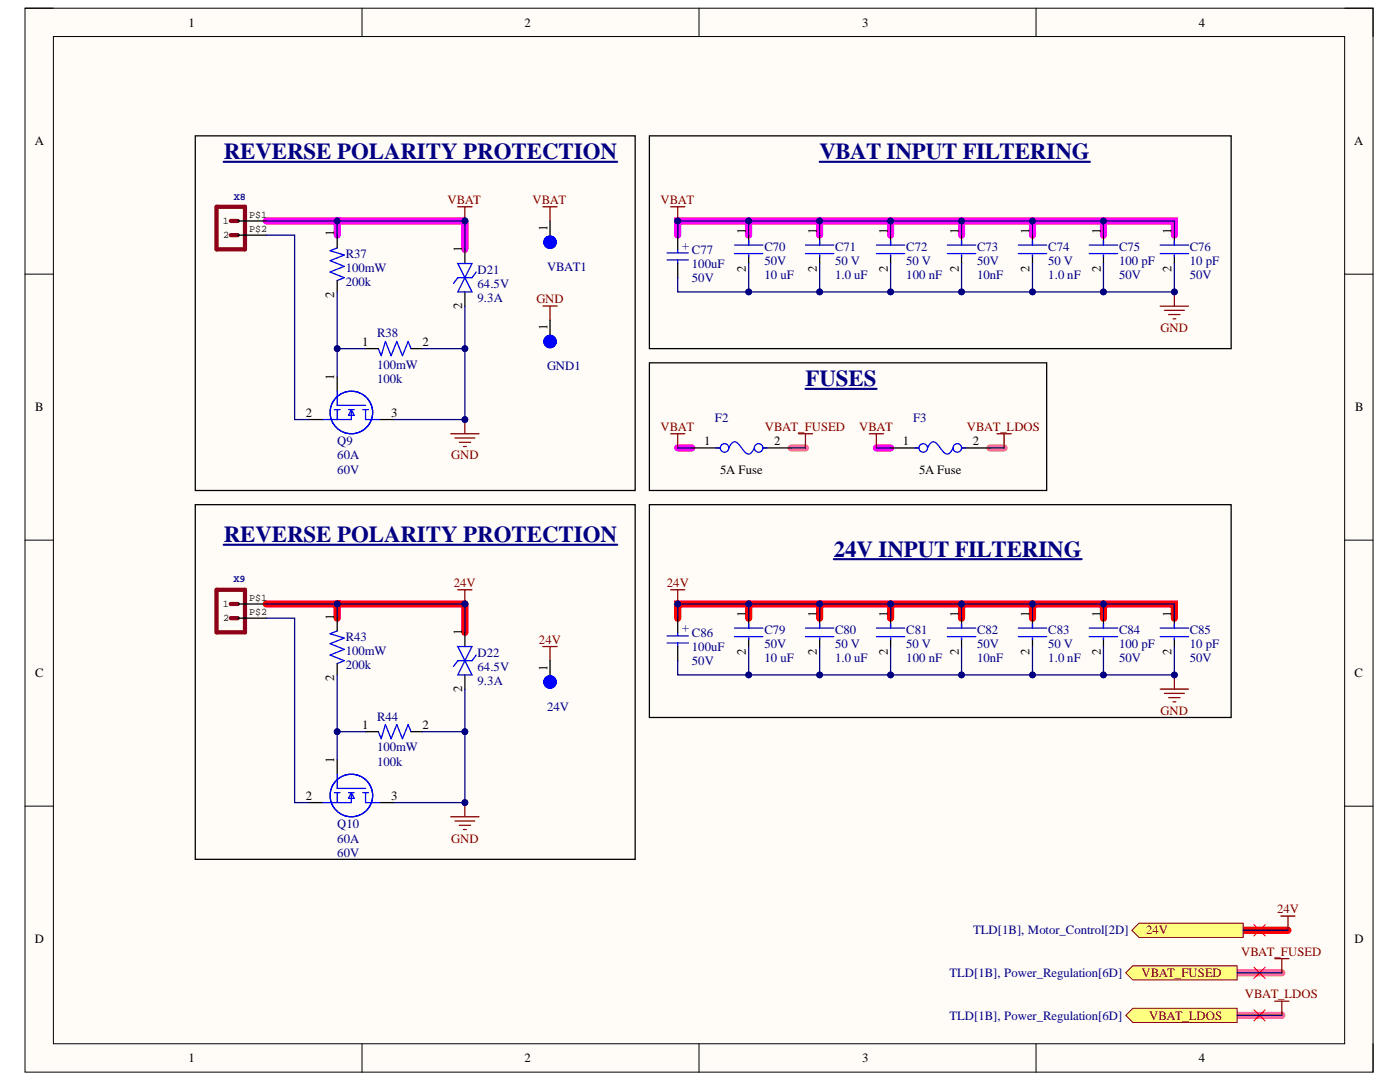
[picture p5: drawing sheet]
<svg xmlns="http://www.w3.org/2000/svg" width="279mm" height="216mm" viewBox="0 0 279 216" stroke-linecap="round" stroke-linejoin="round" font-family="sans-serif">
<path d="M5 1.6h269v212.3h-269z" fill-rule="evenodd" fill="#fffcf8"/>
<path d="M5 1.6h269v212.3h-269z" fill="none" stroke="#000" stroke-width=".2"/>
<path d="M10.7 7.3h257.7v201h-257.7z" fill-rule="evenodd" fill="#fffcf8"/>
<g fill="none" stroke="#000" stroke-width=".2">
<path d="M5 1.6h5.7M10.7 7.3h257.7v201h-257.7zM72.2 1.6v5.7M139.5 1.6v5.7M206.8 1.6v5.7M268.4 1.6h5.6v5.7M5 54.7h5.7M268.4 54.7h5.6M5 107.8h5.7M268.4 107.8h5.6M5 160.9h5.7M268.4 160.9h5.6"/>
<path d="M72.2 208.3v5.6M139.5 208.3v5.6M206.8 208.3v5.6M274 208.3v5.6"/>
</g>
<path d="M53.1 44.1h14.2v2.8M67.3 44.1h25.5v5.7M135.3 46.9v-2.8h99.1v2.8M149.4 44.1v2.8M163.6 44.1v2.8M177.7 44.1v2.8M191.9 44.1v2.8M206.1 44.1v2.8M220.2 44.1v2.8M135.3 89.4h2.8M174.9 89.4h2.8" fill="none" stroke="#f0f" stroke-width="1.4"/>
<path d="M157.9 89.4h2.8M197.6 89.4h2.8M246.9 194.1h8.9M246.9 202.6h8.9" fill="none" stroke="#ff6e6e" stroke-width="1.4"/>
<path d="M53.1 120.5h14.2v2.8M67.3 120.5h25.5v5.7M135.3 123.4v-2.9h99.1v2.9M149.4 120.5v2.8M163.6 120.5v2.8M177.7 120.5v2.9M191.9 120.5v2.9M206.1 120.5v2.9M220.2 120.5v2.9M248.1 185.6h8.9" fill="none" stroke="#f00" stroke-width="1.4"/>
<path d="M89.9 86.5h5.7M90.8 87.4h4M91.6 88.2h2.3M92.5 89.1h.6M92.8 83.7v2.8" fill="none" stroke="#800000" stroke-width=".25"/>
<circle cx="92.8" cy="83.7" r=".57" fill="#000080"/>
<circle cx="92.8" cy="83.7" r=".57" fill="none" stroke="#000080" stroke-width=".2"/>
<path d="M44.6 32.3h78.6" fill="none" stroke="#000080" stroke-width=".42"/>
<path d="M91.4 41.3h2.8M92.8 41.3v2.8" fill="none" stroke="#800000" stroke-width=".25"/>
<circle cx="92.8" cy="44.1" r=".57" fill="#000080"/>
<circle cx="92.8" cy="44.1" r=".57" fill="none" stroke="#000080" stroke-width=".2"/>
<path d="M108.4 41.3h2.8M109.8 41.3v2.8M234.4 58.2v2.9M108.4 61.1h2.8M109.8 61.1v2.8M231.5 61.1h5.7M232.4 61.9h4M233.2 62.8h2.3M234.1 63.6h.6" fill="none" stroke="#800000" stroke-width=".25"/>
<g fill="none" stroke="#000" stroke-width=".25">
<path d="M39 27.1h87.8v70.8h-87.8zM67.3 46.9v2.6M67.3 56v2.2M92.8 49.8v2.8M92.8 58.2v2.9M109.8 44.1v4.2M135.3 46.9v2.9M135.3 52.6v2.8M149.4 46.9v2M149.4 50.9v1.7M163.6 46.9v2M163.6 50.9v1.7"/>
<path d="M177.7 46.9v2M177.7 50.9v1.7M191.9 46.9v2M191.9 50.9v1.7M206.1 46.9v2M206.1 50.9v1.7M220.2 46.9v2M220.2 50.9v1.7M234.4 46.9v2M234.4 50.9v1.7M67.3 75.2v2.9M73 69.6h2.5"/>
<path d="M82 69.6h2.3M109.8 63.9v4.2M61.6 83.7h2.9M75.8 83.7h2.8"/>
</g>
<g fill="none" stroke="#00f" stroke-width="1.4">
<circle cx="109.8" cy="48.3" r=".63"/>
<circle cx="109.8" cy="68.2" r=".63"/>
</g>
<g fill="none" stroke="#00f" stroke-width=".25">
<path d="M67.3 49.5l-1.4 .5 2.8 .9-2.8 1.1 2.8 1.2-2.8 1.1 2.8 1.1-1.4 .6M91.4 52.6h2.8l-1.4 2.8zM92.8 55.4l1.4 2.8h-2.8zM95 54.3l-.8 1.1h-2.8l-.9 1.1M133.1 50.5h4.3M133.1 51.9h4.3M135.3 49.7v.7M135.3 51.9v.7M146.6 48.9h5.6M146.6 50.6h5.6M149.4 48.1v.8M149.4 50.9v.3"/>
<path d="M160.7 48.9h5.7M160.7 50.6h5.7M163.6 48.1v.8M163.6 50.9v.3M174.9 48.9h5.7M174.9 50.6h5.7M177.7 48.1v.8M177.7 50.9v.3M189.1 48.9h5.6M189.1 50.6h5.6M191.9 48.1v.8M191.9 50.9v.3"/>
<path d="M203.2 48.9h5.7M203.2 50.6h5.7M206.1 48.1v.8M206.1 50.9v.3M217.4 48.9h5.7M217.4 50.6h5.7M220.2 48.1v.8M220.2 50.9v.3M231.5 48.9h5.7M231.5 50.6h5.7M234.4 48.1v.8M234.4 50.9v.3"/>
<path d="M67.3 78.1v2.8h5.7M75.5 69.6l.6 1.4 .8-2.9 1.2 2.9 1.1-2.9 1.1 2.9 1.2-2.9 .5 1.5M66.7 81.7h1.2M67.3 81.7v2M69.6 81.7h1.1M70.1 81.7v2h-5.6M70.1 81.7l.6 1.2h-1.1zM72.4 81.7h1.1M73 81.7v2h2.8"/>
<circle cx="70.1" cy="82.3" r="4.2"/>
</g>
<circle cx="234.4" cy="58.2" r=".56" fill="#000080"/>
<circle cx="234.4" cy="58.2" r=".56" fill="none" stroke="#000080" stroke-width=".2"/>
<path d="M133.8 41.3h2.9M135.3 41.3v2.8" fill="none" stroke="#800000" stroke-width=".25"/>
<circle cx="135.3" cy="44.1" r=".57" fill="#000080"/>
<circle cx="135.3" cy="44.1" r=".57" fill="none" stroke="#000080" stroke-width=".2"/>
<path d="M163.6 32.3h53.9M160.8 77.6h14.2" fill="none" stroke="#000080" stroke-width=".42"/>
<path d="M129.6 27.1h116.1v42.5h-116.1zM129.6 72.4h79.3v25.5h-79.3zM138.1 89.4h5.7M152.2 89.4h5.7M177.7 89.4h5.7M191.9 89.4h5.7" fill="none" stroke="#000" stroke-width=".25"/>
<g fill="none" stroke="#00f" stroke-width=".25">
<path d="M142.9 89.4h.9M145.4 89.4a1.32 1.32 0 0 1 1.4-1.2l.6 .4 .7 1a1.3 1.3 0 0 0 1.7 .8l.7-1M152.2 89.4h.9M182.6 89.4h.8M185.1 89.4a1.23 1.23 0 0 1 1.5-1.1l1.2 1.3a1.43 1.43 0 0 0 1.5 .9l.5-.5 .4-.6M191.9 89.4h.8"/>
<circle cx="144.6" cy="89.4" r=".85"/>
<circle cx="151.4" cy="89.4" r=".85"/>
<circle cx="184.3" cy="89.4" r=".85"/>
<circle cx="191" cy="89.4" r=".85"/>
</g>
<path d="M133.8 86.5h2.9M135.3 86.5v2.9M159.3 86.5h2.9M160.7 86.5v2.9M173.5 86.6h2.8M174.9 86.6v2.8M199 86.6h2.8M200.4 86.6v2.8" fill="none" stroke="#800000" stroke-width=".25"/>
<path d="M224.7 194.1l1.4-1.4h20.8v2.8h-20.8z" fill-rule="evenodd" fill="#ffff80"/>
<path d="M224.7 194.1l1.4-1.4h20.8v2.8h-20.8z" fill="none" stroke="#800000" stroke-width=".2"/>
<path d="M254.4 191.3h2.8M255.8 191.3v2.8" fill="none" stroke="#800000" stroke-width=".25"/>
<path d="M250.2 193l2.3 2.3M252.5 193l-2.3 2.3" fill="none" stroke="#f00" stroke-width=".2"/>
<path d="M224.7 202.6l1.4-1.4h20.8v2.8h-20.8z" fill-rule="evenodd" fill="#ffff80"/>
<path d="M224.7 202.6l1.4-1.4h20.8v2.8h-20.8z" fill="none" stroke="#800000" stroke-width=".2"/>
<path d="M89.9 163h5.7M90.8 163.8h4M91.6 164.7h2.3M92.5 165.5h.6M92.8 160.1v2.9M254.4 199.8h2.8M255.8 199.8v2.8" fill="none" stroke="#800000" stroke-width=".25"/>
<path d="M250.2 201.5l2.3 2.2M252.5 201.5l-2.3 2.2" fill="none" stroke="#f00" stroke-width=".2"/>
<path d="M43.2 41.3h5.7v8.5h-5.7zM46.1 46.9h1.4M46.1 44.1h1.4M43.2 117.7h5.7v8.5h-5.7zM46.1 123.3h1.4M46.1 120.5h1.4" fill="none" stroke="#800000" stroke-width=".85"/>
<path d="M47.5 44.1h5.6M47.5 46.9h5.6M47.5 120.5h5.6M47.5 123.3h5.6" fill="none" stroke="#000" stroke-width=".25"/>
<circle cx="92.8" cy="160.1" r=".57" fill="#000080"/>
<circle cx="92.8" cy="160.1" r=".57" fill="none" stroke="#000080" stroke-width=".2"/>
<path d="M91.4 117.7h2.8M92.8 117.7v2.8" fill="none" stroke="#800000" stroke-width=".25"/>
<circle cx="92.8" cy="120.5" r=".57" fill="#000080"/>
<circle cx="92.8" cy="120.5" r=".57" fill="none" stroke="#000080" stroke-width=".2"/>
<g fill="none" stroke="#00f" stroke-width=".25">
<path d="M67.3 125.9l-1.4 .6 2.8 .8-2.8 1.1 2.8 1.2-2.8 1.1 2.8 1.1-1.4 .6M91.4 129h2.8l-1.4 2.8zM92.8 131.8l1.4 2.9h-2.8zM95 130.7l-.8 1.1h-2.8l-.9 1.2M133.1 126.9h4.3M133.1 128.3h4.3M135.3 126.1v.8M135.3 128.3v.7M146.6 125.3h5.6M146.6 127h5.6M149.4 124.5v.8M149.4 127.3v.3"/>
<path d="M160.7 125.3h5.7M160.7 127h5.7M163.6 124.5v.8M163.6 127.3v.3M174.9 125.3h5.7M174.9 127h5.7M177.7 124.5v.8M177.7 127.3v.3M189.1 125.3h5.6M189.1 127h5.6M191.9 124.5v.8M191.9 127.3v.3"/>
<path d="M203.2 125.3h5.7M203.2 127h5.7M206.1 124.5v.8M206.1 127.3v.3M217.4 125.3h5.7M217.4 127h5.7M220.2 124.5v.8M220.2 127.3v.3M231.5 125.3h5.7M231.5 127h5.7M234.4 124.5v.8M234.4 127.3v.3"/>
<path d="M66.7 158.2h1.2M67.3 154.5v2.8h5.7M67.3 158.2v1.9M69.6 158.2h1.1M70.1 158.2v1.9h-5.6M70.1 158.2l.6 1.1h-1.1zM72.4 158.2h1.1M73 158.2v1.9h2.8M75.5 146l.6 1.4 .8-2.8 1.2 2.8 1.1-2.8 1.1 2.8 1.2-2.8 .5 1.4"/>
<circle cx="70.1" cy="158.7" r="4.2"/>
</g>
<g fill="none" stroke="#000" stroke-width=".25">
<path d="M67.3 123.3v2.6M67.3 132.4v2.3M92.8 126.2v2.8M92.8 134.7v2.8M109.8 131.8v4.3M135.3 123.3v2.9M135.3 129v2.8M149.4 123.3v2M149.4 127.3v1.7M163.6 123.3v2M163.6 127.3v1.7M177.7 123.4v1.9"/>
<path d="M177.7 127.3v1.7M191.9 123.4v1.9M191.9 127.3v1.7M206.1 123.4v1.9M206.1 127.3v1.7M220.2 123.4v1.9M220.2 127.3v1.7M234.4 123.4v1.9M234.4 127.3v1.7M67.3 151.7v2.8M73 146h2.5M82 146h2.3"/>
<path d="M61.6 160.1h2.9M75.8 160.1h2.8"/>
</g>
<path d="M108.4 129h2.8M109.8 129v2.8M231.5 137.5h5.7M232.4 138.4h4M233.2 139.2h2.3M234.4 134.7v2.8M234.1 140h.6" fill="none" stroke="#800000" stroke-width=".25"/>
<circle cx="109.8" cy="136.1" r=".63" fill="none" stroke="#00f" stroke-width="1.4"/>
<circle cx="234.4" cy="134.7" r=".56" fill="#000080"/>
<circle cx="234.4" cy="134.7" r=".56" fill="none" stroke="#000080" stroke-width=".2"/>
<path d="M133.8 117.7h2.9M135.3 117.7v2.8" fill="none" stroke="#800000" stroke-width=".25"/>
<circle cx="135.3" cy="120.5" r=".57" fill="#000080"/>
<circle cx="135.3" cy="120.5" r=".57" fill="none" stroke="#000080" stroke-width=".2"/>
<path d="M44.6 108.7h78.6M166.4 111.6h49.5" fill="none" stroke="#000080" stroke-width=".42"/>
<path d="M225.9 185.6l1.4-1.4h20.8v2.8h-20.8z" fill-rule="evenodd" fill="#ffff80"/>
<path d="M225.9 185.6l1.4-1.4h20.8v2.8h-20.8z" fill="none" stroke="#800000" stroke-width=".2"/>
<path d="M250.2 184.5l2.3 2.3M252.5 184.5l-2.3 2.3" fill="none" stroke="#f00" stroke-width=".2"/>
<path d="M255.6 182.8h2.8M257 182.8v2.8" fill="none" stroke="#800000" stroke-width=".25"/>
<path d="M67.3 58.2v17" fill="none" stroke="#000080" stroke-width=".25"/>
<circle cx="67.3" cy="69.6" r=".57" fill="#000080"/>
<circle cx="67.3" cy="69.6" r=".57" fill="none" stroke="#000080" stroke-width=".2"/>
<path d="M92.8 44.1v5.7" fill="none" stroke="#000080" stroke-width=".25"/>
<circle cx="92.8" cy="44.1" r=".57" fill="#000080"/>
<circle cx="92.8" cy="44.1" r=".57" fill="none" stroke="#000080" stroke-width=".2"/>
<path d="M67.3 44.1h25.5" fill="none" stroke="#000080" stroke-width=".25"/>
<circle cx="67.3" cy="44.1" r=".57" fill="#000080"/>
<circle cx="67.3" cy="44.1" r=".57" fill="none" stroke="#000080" stroke-width=".2"/>
<circle cx="92.8" cy="44.1" r=".57" fill="#000080"/>
<circle cx="92.8" cy="44.1" r=".57" fill="none" stroke="#000080" stroke-width=".2"/>
<path d="M67.3 69.6h5.7" fill="none" stroke="#000080" stroke-width=".25"/>
<circle cx="67.3" cy="69.6" r=".57" fill="#000080"/>
<circle cx="67.3" cy="69.6" r=".57" fill="none" stroke="#000080" stroke-width=".2"/>
<path d="M84.3 69.6h8.5" fill="none" stroke="#000080" stroke-width=".25"/>
<circle cx="92.8" cy="69.6" r=".57" fill="#000080"/>
<circle cx="92.8" cy="69.6" r=".57" fill="none" stroke="#000080" stroke-width=".2"/>
<path d="M92.8 61.1v22.6h-14.2" fill="none" stroke="#000080" stroke-width=".25"/>
<circle cx="92.8" cy="69.6" r=".57" fill="#000080"/>
<circle cx="92.8" cy="69.6" r=".57" fill="none" stroke="#000080" stroke-width=".2"/>
<circle cx="92.8" cy="83.7" r=".57" fill="#000080"/>
<circle cx="92.8" cy="83.7" r=".57" fill="none" stroke="#000080" stroke-width=".2"/>
<path d="M220.2 44.1v2.8" fill="none" stroke="#000080" stroke-width=".25"/>
<circle cx="220.2" cy="44.1" r=".57" fill="#000080"/>
<circle cx="220.2" cy="44.1" r=".57" fill="none" stroke="#000080" stroke-width=".2"/>
<path d="M206.1 44.1v2.8" fill="none" stroke="#000080" stroke-width=".25"/>
<circle cx="206.1" cy="44.1" r=".56" fill="#000080"/>
<circle cx="206.1" cy="44.1" r=".56" fill="none" stroke="#000080" stroke-width=".2"/>
<path d="M191.9 44.1v2.8" fill="none" stroke="#000080" stroke-width=".25"/>
<circle cx="191.9" cy="44.1" r=".57" fill="#000080"/>
<circle cx="191.9" cy="44.1" r=".57" fill="none" stroke="#000080" stroke-width=".2"/>
<path d="M177.7 44.1v2.8" fill="none" stroke="#000080" stroke-width=".25"/>
<circle cx="177.7" cy="44.1" r=".57" fill="#000080"/>
<circle cx="177.7" cy="44.1" r=".57" fill="none" stroke="#000080" stroke-width=".2"/>
<path d="M163.6 44.1v2.8" fill="none" stroke="#000080" stroke-width=".25"/>
<circle cx="163.6" cy="44.1" r=".57" fill="#000080"/>
<circle cx="163.6" cy="44.1" r=".57" fill="none" stroke="#000080" stroke-width=".2"/>
<path d="M149.4 44.1v2.8" fill="none" stroke="#000080" stroke-width=".25"/>
<circle cx="149.4" cy="44.1" r=".57" fill="#000080"/>
<circle cx="149.4" cy="44.1" r=".57" fill="none" stroke="#000080" stroke-width=".2"/>
<path d="M135.3 46.9v-2.8h99.1v2.8" fill="none" stroke="#000080" stroke-width=".25"/>
<circle cx="135.3" cy="44.1" r=".57" fill="#000080"/>
<circle cx="135.3" cy="44.1" r=".57" fill="none" stroke="#000080" stroke-width=".2"/>
<circle cx="149.4" cy="44.1" r=".57" fill="#000080"/>
<circle cx="149.4" cy="44.1" r=".57" fill="none" stroke="#000080" stroke-width=".2"/>
<circle cx="163.6" cy="44.1" r=".57" fill="#000080"/>
<circle cx="163.6" cy="44.1" r=".57" fill="none" stroke="#000080" stroke-width=".2"/>
<circle cx="177.7" cy="44.1" r=".57" fill="#000080"/>
<circle cx="177.7" cy="44.1" r=".57" fill="none" stroke="#000080" stroke-width=".2"/>
<circle cx="191.9" cy="44.1" r=".57" fill="#000080"/>
<circle cx="191.9" cy="44.1" r=".57" fill="none" stroke="#000080" stroke-width=".2"/>
<circle cx="206.1" cy="44.1" r=".56" fill="#000080"/>
<circle cx="206.1" cy="44.1" r=".56" fill="none" stroke="#000080" stroke-width=".2"/>
<circle cx="220.2" cy="44.1" r=".57" fill="#000080"/>
<circle cx="220.2" cy="44.1" r=".57" fill="none" stroke="#000080" stroke-width=".2"/>
<path d="M234.4 52.6v5.6h-14.2" fill="none" stroke="#000080" stroke-width=".25"/>
<circle cx="220.2" cy="58.2" r=".57" fill="#000080"/>
<circle cx="220.2" cy="58.2" r=".57" fill="none" stroke="#000080" stroke-width=".2"/>
<circle cx="234.4" cy="58.2" r=".56" fill="#000080"/>
<circle cx="234.4" cy="58.2" r=".56" fill="none" stroke="#000080" stroke-width=".2"/>
<path d="M206.1 52.6v5.6" fill="none" stroke="#000080" stroke-width=".25"/>
<circle cx="206.1" cy="58.2" r=".56" fill="#000080"/>
<circle cx="206.1" cy="58.2" r=".56" fill="none" stroke="#000080" stroke-width=".2"/>
<path d="M191.9 52.6v5.6" fill="none" stroke="#000080" stroke-width=".25"/>
<circle cx="191.9" cy="58.2" r=".57" fill="#000080"/>
<circle cx="191.9" cy="58.2" r=".57" fill="none" stroke="#000080" stroke-width=".2"/>
<path d="M177.7 52.6v5.6" fill="none" stroke="#000080" stroke-width=".25"/>
<circle cx="177.7" cy="58.2" r=".57" fill="#000080"/>
<circle cx="177.7" cy="58.2" r=".57" fill="none" stroke="#000080" stroke-width=".2"/>
<path d="M163.6 52.6v5.6" fill="none" stroke="#000080" stroke-width=".25"/>
<circle cx="163.6" cy="58.2" r=".57" fill="#000080"/>
<circle cx="163.6" cy="58.2" r=".57" fill="none" stroke="#000080" stroke-width=".2"/>
<path d="M149.4 52.6v5.6" fill="none" stroke="#000080" stroke-width=".25"/>
<circle cx="149.4" cy="58.2" r=".57" fill="#000080"/>
<circle cx="149.4" cy="58.2" r=".57" fill="none" stroke="#000080" stroke-width=".2"/>
<path d="M220.2 52.6v5.6h-84.9v-2.8" fill="none" stroke="#000080" stroke-width=".25"/>
<circle cx="149.4" cy="58.2" r=".57" fill="#000080"/>
<circle cx="149.4" cy="58.2" r=".57" fill="none" stroke="#000080" stroke-width=".2"/>
<circle cx="163.6" cy="58.2" r=".57" fill="#000080"/>
<circle cx="163.6" cy="58.2" r=".57" fill="none" stroke="#000080" stroke-width=".2"/>
<circle cx="177.7" cy="58.2" r=".57" fill="#000080"/>
<circle cx="177.7" cy="58.2" r=".57" fill="none" stroke="#000080" stroke-width=".2"/>
<circle cx="191.9" cy="58.2" r=".57" fill="#000080"/>
<circle cx="191.9" cy="58.2" r=".57" fill="none" stroke="#000080" stroke-width=".2"/>
<circle cx="206.1" cy="58.2" r=".56" fill="#000080"/>
<circle cx="206.1" cy="58.2" r=".56" fill="none" stroke="#000080" stroke-width=".2"/>
<circle cx="220.2" cy="58.2" r=".57" fill="#000080"/>
<circle cx="220.2" cy="58.2" r=".57" fill="none" stroke="#000080" stroke-width=".2"/>
<path d="M53.1 44.1h14.2v2.8M135.3 89.4h2.8M157.9 89.4h2.8M174.9 89.4h2.8M197.6 89.4h2.8M246.9 194.1h8.9M246.9 202.6h8.9" fill="none" stroke="#000080" stroke-width=".25"/>
<circle cx="67.3" cy="44.1" r=".57" fill="#000080"/>
<circle cx="67.3" cy="44.1" r=".57" fill="none" stroke="#000080" stroke-width=".2"/>
<path d="M53.1 46.9h5.7v36.8h2.8M67.3 134.7v17" fill="none" stroke="#000080" stroke-width=".25"/>
<circle cx="67.3" cy="146" r=".57" fill="#000080"/>
<circle cx="67.3" cy="146" r=".57" fill="none" stroke="#000080" stroke-width=".2"/>
<path d="M92.8 120.5v5.7" fill="none" stroke="#000080" stroke-width=".25"/>
<circle cx="92.8" cy="120.5" r=".57" fill="#000080"/>
<circle cx="92.8" cy="120.5" r=".57" fill="none" stroke="#000080" stroke-width=".2"/>
<path d="M67.3 120.5h25.5" fill="none" stroke="#000080" stroke-width=".25"/>
<circle cx="67.3" cy="120.5" r=".57" fill="#000080"/>
<circle cx="67.3" cy="120.5" r=".57" fill="none" stroke="#000080" stroke-width=".2"/>
<circle cx="92.8" cy="120.5" r=".57" fill="#000080"/>
<circle cx="92.8" cy="120.5" r=".57" fill="none" stroke="#000080" stroke-width=".2"/>
<path d="M67.3 146h5.7" fill="none" stroke="#000080" stroke-width=".25"/>
<circle cx="67.3" cy="146" r=".57" fill="#000080"/>
<circle cx="67.3" cy="146" r=".57" fill="none" stroke="#000080" stroke-width=".2"/>
<path d="M84.3 146h8.5" fill="none" stroke="#000080" stroke-width=".25"/>
<circle cx="92.8" cy="146" r=".57" fill="#000080"/>
<circle cx="92.8" cy="146" r=".57" fill="none" stroke="#000080" stroke-width=".2"/>
<path d="M92.8 137.5v22.6h-14.2" fill="none" stroke="#000080" stroke-width=".25"/>
<circle cx="92.8" cy="146" r=".57" fill="#000080"/>
<circle cx="92.8" cy="146" r=".57" fill="none" stroke="#000080" stroke-width=".2"/>
<circle cx="92.8" cy="160.1" r=".57" fill="#000080"/>
<circle cx="92.8" cy="160.1" r=".57" fill="none" stroke="#000080" stroke-width=".2"/>
<path d="M53.1 120.5h14.2v2.8" fill="none" stroke="#000080" stroke-width=".25"/>
<circle cx="67.3" cy="120.5" r=".57" fill="#000080"/>
<circle cx="67.3" cy="120.5" r=".57" fill="none" stroke="#000080" stroke-width=".2"/>
<path d="M53.1 123.3h5.7v36.8h2.8M220.2 120.5v2.9" fill="none" stroke="#000080" stroke-width=".25"/>
<circle cx="220.2" cy="120.5" r=".57" fill="#000080"/>
<circle cx="220.2" cy="120.5" r=".57" fill="none" stroke="#000080" stroke-width=".2"/>
<path d="M206.1 120.5v2.9" fill="none" stroke="#000080" stroke-width=".25"/>
<circle cx="206.1" cy="120.5" r=".56" fill="#000080"/>
<circle cx="206.1" cy="120.5" r=".56" fill="none" stroke="#000080" stroke-width=".2"/>
<path d="M191.9 120.5v2.9" fill="none" stroke="#000080" stroke-width=".25"/>
<circle cx="191.9" cy="120.5" r=".57" fill="#000080"/>
<circle cx="191.9" cy="120.5" r=".57" fill="none" stroke="#000080" stroke-width=".2"/>
<path d="M177.7 120.5v2.9" fill="none" stroke="#000080" stroke-width=".25"/>
<circle cx="177.7" cy="120.5" r=".57" fill="#000080"/>
<circle cx="177.7" cy="120.5" r=".57" fill="none" stroke="#000080" stroke-width=".2"/>
<path d="M163.6 120.5v2.8" fill="none" stroke="#000080" stroke-width=".25"/>
<circle cx="163.6" cy="120.5" r=".57" fill="#000080"/>
<circle cx="163.6" cy="120.5" r=".57" fill="none" stroke="#000080" stroke-width=".2"/>
<path d="M149.4 120.5v2.8" fill="none" stroke="#000080" stroke-width=".25"/>
<circle cx="149.4" cy="120.5" r=".57" fill="#000080"/>
<circle cx="149.4" cy="120.5" r=".57" fill="none" stroke="#000080" stroke-width=".2"/>
<path d="M135.3 123.4v-2.9h99.1v2.9" fill="none" stroke="#000080" stroke-width=".25"/>
<circle cx="135.3" cy="120.5" r=".57" fill="#000080"/>
<circle cx="135.3" cy="120.5" r=".57" fill="none" stroke="#000080" stroke-width=".2"/>
<circle cx="149.4" cy="120.5" r=".57" fill="#000080"/>
<circle cx="149.4" cy="120.5" r=".57" fill="none" stroke="#000080" stroke-width=".2"/>
<circle cx="163.6" cy="120.5" r=".57" fill="#000080"/>
<circle cx="163.6" cy="120.5" r=".57" fill="none" stroke="#000080" stroke-width=".2"/>
<circle cx="177.7" cy="120.5" r=".57" fill="#000080"/>
<circle cx="177.7" cy="120.5" r=".57" fill="none" stroke="#000080" stroke-width=".2"/>
<circle cx="191.9" cy="120.5" r=".57" fill="#000080"/>
<circle cx="191.9" cy="120.5" r=".57" fill="none" stroke="#000080" stroke-width=".2"/>
<circle cx="206.1" cy="120.5" r=".56" fill="#000080"/>
<circle cx="206.1" cy="120.5" r=".56" fill="none" stroke="#000080" stroke-width=".2"/>
<circle cx="220.2" cy="120.5" r=".57" fill="#000080"/>
<circle cx="220.2" cy="120.5" r=".57" fill="none" stroke="#000080" stroke-width=".2"/>
<path d="M234.4 129v5.7h-14.2" fill="none" stroke="#000080" stroke-width=".25"/>
<circle cx="220.2" cy="134.7" r=".57" fill="#000080"/>
<circle cx="220.2" cy="134.7" r=".57" fill="none" stroke="#000080" stroke-width=".2"/>
<circle cx="234.4" cy="134.7" r=".56" fill="#000080"/>
<circle cx="234.4" cy="134.7" r=".56" fill="none" stroke="#000080" stroke-width=".2"/>
<path d="M206.1 129v5.7" fill="none" stroke="#000080" stroke-width=".25"/>
<circle cx="206.1" cy="134.7" r=".56" fill="#000080"/>
<circle cx="206.1" cy="134.7" r=".56" fill="none" stroke="#000080" stroke-width=".2"/>
<path d="M191.9 129v5.7" fill="none" stroke="#000080" stroke-width=".25"/>
<circle cx="191.9" cy="134.7" r=".57" fill="#000080"/>
<circle cx="191.9" cy="134.7" r=".57" fill="none" stroke="#000080" stroke-width=".2"/>
<path d="M177.7 129v5.7" fill="none" stroke="#000080" stroke-width=".25"/>
<circle cx="177.7" cy="134.7" r=".57" fill="#000080"/>
<circle cx="177.7" cy="134.7" r=".57" fill="none" stroke="#000080" stroke-width=".2"/>
<path d="M163.6 129v5.7" fill="none" stroke="#000080" stroke-width=".25"/>
<circle cx="163.6" cy="134.7" r=".57" fill="#000080"/>
<circle cx="163.6" cy="134.7" r=".57" fill="none" stroke="#000080" stroke-width=".2"/>
<path d="M149.4 129v5.7" fill="none" stroke="#000080" stroke-width=".25"/>
<circle cx="149.4" cy="134.7" r=".57" fill="#000080"/>
<circle cx="149.4" cy="134.7" r=".57" fill="none" stroke="#000080" stroke-width=".2"/>
<path d="M220.2 129v5.7h-84.9v-2.9" fill="none" stroke="#000080" stroke-width=".25"/>
<circle cx="149.4" cy="134.7" r=".57" fill="#000080"/>
<circle cx="149.4" cy="134.7" r=".57" fill="none" stroke="#000080" stroke-width=".2"/>
<circle cx="163.6" cy="134.7" r=".57" fill="#000080"/>
<circle cx="163.6" cy="134.7" r=".57" fill="none" stroke="#000080" stroke-width=".2"/>
<circle cx="177.7" cy="134.7" r=".57" fill="#000080"/>
<circle cx="177.7" cy="134.7" r=".57" fill="none" stroke="#000080" stroke-width=".2"/>
<circle cx="191.9" cy="134.7" r=".57" fill="#000080"/>
<circle cx="191.9" cy="134.7" r=".57" fill="none" stroke="#000080" stroke-width=".2"/>
<circle cx="206.1" cy="134.7" r=".56" fill="#000080"/>
<circle cx="206.1" cy="134.7" r=".56" fill="none" stroke="#000080" stroke-width=".2"/>
<circle cx="220.2" cy="134.7" r=".57" fill="#000080"/>
<circle cx="220.2" cy="134.7" r=".57" fill="none" stroke="#000080" stroke-width=".2"/>
<path d="M248.1 185.6h8.9" fill="none" stroke="#000080" stroke-width=".25"/>
<path d="M39 100.7h87.8v70.8h-87.8zM129.6 100.7h116.1v42.5h-116.1z" fill="none" stroke="#000" stroke-width=".25"/>
<g font-size="4.6" fill="#000080">
<text x="44.6" y="31.8">REVERSE POLARITY PROTECTION</text>
<text x="163.5" y="31.8">VBAT INPUT FILTERING</text>
<text x="160.8" y="77.1">FUSES</text>
<text x="44.6" y="108.2">REVERSE POLARITY PROTECTION</text>
<text x="166.4" y="111.1">24V INPUT FILTERING</text>
</g>
<g font-size="2.5">
<text x="37.6" y="5.3">1</text>
<text x="104.7" y="5.3">2</text>
<text x="172.1" y="5.3">3</text>
<text x="239.2" y="5.3">4</text>
<text x="6.9" y="29">A</text>
<text x="270.3" y="29">A</text>
<text x="66.7" y="47.2" transform="rotate(-90 66.7 47.2)">1</text>
<text x="109.3" y="46.1" transform="rotate(-90 109.3 46.1)">1</text>
<text x="148.8" y="46.7" transform="rotate(-90 148.8 46.7)">1</text>
<text x="163" y="46.7" transform="rotate(-90 163 46.7)">1</text>
<text x="177.2" y="46.7" transform="rotate(-90 177.2 46.7)">1</text>
<text x="191.4" y="46.7" transform="rotate(-90 191.4 46.7)">1</text>
<text x="205.5" y="46.7" transform="rotate(-90 205.5 46.7)">1</text>
<text x="219.7" y="46.7" transform="rotate(-90 219.7 46.7)">1</text>
<text x="233.8" y="46.7" transform="rotate(-90 233.8 46.7)">1</text>
<text x="92.3" y="50.3" transform="rotate(-90 92.3 50.3)">1</text>
<text x="66.7" y="59.4" transform="rotate(-90 66.7 59.4)">2</text>
<text x="148.8" y="54.3" transform="rotate(-90 148.8 54.3)">2</text>
<text x="163" y="54.3" transform="rotate(-90 163 54.3)">2</text>
<text x="177.2" y="54.3" transform="rotate(-90 177.2 54.3)">2</text>
<text x="191.4" y="54.3" transform="rotate(-90 191.4 54.3)">2</text>
<text x="205.5" y="54.3" transform="rotate(-90 205.5 54.3)">2</text>
<text x="219.7" y="54.3" transform="rotate(-90 219.7 54.3)">2</text>
<text x="233.8" y="54.3" transform="rotate(-90 233.8 54.3)">2</text>
<text x="92.3" y="61.7" transform="rotate(-90 92.3 61.7)">2</text>
<text x="109.3" y="65.8" transform="rotate(-90 109.3 65.8)">1</text>
<text x="72.3" y="69">1</text>
<text x="84.3" y="69">2</text>
<text x="66.7" y="75.8" transform="rotate(-90 66.7 75.8)">1</text>
<text x="7" y="82.1">B</text>
<text x="61.1" y="83.2">2</text>
<text x="78" y="83.2">3</text>
<text x="270.4" y="82.1">B</text>
<text x="140.5" y="88.8">1</text>
<text x="154.5" y="88.8">2</text>
<text x="180.2" y="88.8">1</text>
<text x="194.2" y="88.8">2</text>
<text x="143.8" y="94.5">5A Fuse</text>
<text x="183.4" y="94.5">5A Fuse</text>
<text x="66.7" y="123.7" transform="rotate(-90 66.7 123.7)">1</text>
<text x="148.8" y="123.1" transform="rotate(-90 148.8 123.1)">1</text>
<text x="163" y="123.1" transform="rotate(-90 163 123.1)">1</text>
<text x="177.2" y="123.1" transform="rotate(-90 177.2 123.1)">1</text>
<text x="191.4" y="123.1" transform="rotate(-90 191.4 123.1)">1</text>
<text x="205.5" y="123.1" transform="rotate(-90 205.5 123.1)">1</text>
<text x="219.7" y="123.1" transform="rotate(-90 219.7 123.1)">1</text>
<text x="233.8" y="123.1" transform="rotate(-90 233.8 123.1)">1</text>
<text x="92.3" y="126.7" transform="rotate(-90 92.3 126.7)">1</text>
<text x="148.8" y="130.8" transform="rotate(-90 148.8 130.8)">2</text>
<text x="163" y="130.8" transform="rotate(-90 163 130.8)">2</text>
<text x="177.2" y="130.8" transform="rotate(-90 177.2 130.8)">2</text>
<text x="191.4" y="130.8" transform="rotate(-90 191.4 130.8)">2</text>
<text x="205.5" y="130.8" transform="rotate(-90 205.5 130.8)">2</text>
<text x="219.7" y="130.8" transform="rotate(-90 219.7 130.8)">2</text>
<text x="233.8" y="130.8" transform="rotate(-90 233.8 130.8)">2</text>
<text x="7" y="135.2">C</text>
<text x="66.7" y="135.8" transform="rotate(-90 66.7 135.8)">2</text>
<text x="109.3" y="133.8" transform="rotate(-90 109.3 133.8)">1</text>
<text x="270.3" y="135.2">C</text>
<text x="92.3" y="138.1" transform="rotate(-90 92.3 138.1)">2</text>
<text x="72.3" y="145.5">1</text>
<text x="84.3" y="145.5">2</text>
<text x="66.7" y="152.2" transform="rotate(-90 66.7 152.2)">1</text>
<text x="61.1" y="159.6">2</text>
<text x="78" y="159.6">3</text>
<text x="6.9" y="188.2">D</text>
<text x="270.3" y="188.2">D</text>
<text x="37.6" y="212">1</text>
<text x="104.7" y="212">2</text>
<text x="172.1" y="212">3</text>
<text x="239.2" y="212">4</text>
</g>
<g font-size="2.5" fill="#800000">
<text x="89.3" y="40.7">VBAT</text>
<text x="106.3" y="40.7">VBAT</text>
<text x="131.8" y="40.7">VBAT</text>
<text x="107.1" y="60.5">GND</text>
<text x="231.6" y="66.2">GND</text>
<text x="131.8" y="86">VBAT</text>
<text x="152.6" y="86">VBAT_FUSED</text>
<text x="171.5" y="86">VBAT</text>
<text x="193" y="86">VBAT_LDOS</text>
<text x="90.1" y="91.6">GND</text>
<text x="90.6" y="117.2">24V</text>
<text x="133.1" y="117.2">24V</text>
<text x="107.6" y="128.5">24V</text>
<text x="231.6" y="142.6">GND</text>
<text x="90.1" y="168.1">GND</text>
<text x="254.9" y="182.2">24V</text>
<text x="228.7" y="186.5">24V</text>
<text x="247.7" y="190.7">VBAT_FUSED</text>
<text x="227.8" y="195">VBAT_FUSED</text>
<text x="229.3" y="203.5">VBAT_LDOS</text>
<text x="248.4" y="199.2">VBAT_LDOS</text>
</g>
<g font-size="2.5" fill="#000080">
<text x="69" y="51.5">R37</text>
<text x="137.5" y="49.8" transform="rotate(-90 137.5 49.8)">+</text>
<text x="138.1" y="53.5">100uF</text>
<text x="138.1" y="50.6">C77</text>
<text x="152.5" y="52.9">50V</text>
<text x="152.5" y="50">C70</text>
<text x="166.7" y="52.9">50 V</text>
<text x="166.7" y="50">C71</text>
<text x="180.9" y="52.9">50 V</text>
<text x="180.9" y="50">C72</text>
<text x="195" y="52.9">50V</text>
<text x="195" y="50">C73</text>
<text x="209.2" y="52.9">50 V</text>
<text x="209.2" y="50">C74</text>
<text x="223.3" y="52.9">100 pF</text>
<text x="223.3" y="50">C75</text>
<text x="237.4" y="52.9">10 pF</text>
<text x="237.4" y="50">C76</text>
<text x="69" y="54.3">100mW</text>
<text x="69" y="57.1">200k</text>
<text x="95.3" y="57.4">64.5V</text>
<text x="95.3" y="54.6">D21</text>
<text x="109.2" y="54.1">VBAT1</text>
<text x="138.1" y="56.3">50V</text>
<text x="152.5" y="55.7">10 uF</text>
<text x="166.7" y="55.7">1.0 uF</text>
<text x="180.9" y="55.7">100 nF</text>
<text x="195" y="55.7">10nF</text>
<text x="209.2" y="55.7">1.0 nF</text>
<text x="223.3" y="55.7">50V</text>
<text x="237.4" y="55.7">50V</text>
<text x="95.3" y="60.3">9.3A</text>
<text x="75.3" y="67.3">R38</text>
<text x="75.3" y="73.5">100mW</text>
<text x="75.3" y="76.3">100k</text>
<text x="109.2" y="73.9">GND1</text>
<text x="67.3" y="88.8">Q9</text>
<text x="142.7" y="84.3">F2</text>
<text x="182.2" y="84.3">F3</text>
<text x="67.3" y="94.5">60V</text>
<text x="67.3" y="91.6">60A</text>
<text x="69" y="130.7">100mW</text>
<text x="69" y="127.9">R43</text>
<text x="95.3" y="131">D22</text>
<text x="137.5" y="126.2" transform="rotate(-90 137.5 126.2)">+</text>
<text x="138.1" y="129.9">100uF</text>
<text x="138.1" y="127">C86</text>
<text x="152.5" y="129.3">50V</text>
<text x="152.5" y="126.5">C79</text>
<text x="166.7" y="129.3">50 V</text>
<text x="166.7" y="126.5">C80</text>
<text x="180.9" y="129.3">50 V</text>
<text x="180.9" y="126.5">C81</text>
<text x="195" y="129.3">50V</text>
<text x="195" y="126.5">C82</text>
<text x="209.2" y="129.3">50 V</text>
<text x="209.2" y="126.5">C83</text>
<text x="223.3" y="129.3">100 pF</text>
<text x="223.3" y="126.5">C84</text>
<text x="237.4" y="129.3">10 pF</text>
<text x="237.4" y="126.5">C85</text>
<text x="69" y="133.6">200k</text>
<text x="95.3" y="133.8">64.5V</text>
<text x="95.3" y="136.7">9.3A</text>
<text x="138.1" y="132.7">50V</text>
<text x="152.5" y="132.1">10 uF</text>
<text x="166.7" y="132.1">1.0 uF</text>
<text x="180.9" y="132.1">100 nF</text>
<text x="195" y="132.1">10nF</text>
<text x="209.2" y="132.1">1.0 nF</text>
<text x="223.3" y="132.1">50V</text>
<text x="237.4" y="132.1">50V</text>
<text x="75.3" y="143.8">R44</text>
<text x="109.2" y="141.8">24V</text>
<text x="75.3" y="149.9">100mW</text>
<text x="75.3" y="152.8">100k</text>
<text x="67.3" y="165.2">Q10</text>
<text x="67.3" y="170.9">60V</text>
<text x="67.3" y="168.1">60A</text>
<text x="194.2" y="186.5">TLD[1B], Motor_Control[2D]</text>
<text x="189.5" y="195">TLD[1B], Power_Regulation[6D]</text>
<text x="189.5" y="203.5">TLD[1B], Power_Regulation[6D]</text>
</g>
<g font-size="2" fill="#000080">
<text x="46.7" y="39.8">X8</text>
<text x="46.6" y="116.2">X9</text>
</g>
<g font-size="2">
<text x="44.5" y="44.6">1</text>
<text x="44.6" y="47.4">2</text>
<text x="49.7" y="43.4">P$1</text>
<text x="49.7" y="46.3">P$2</text>
<text x="49.7" y="119.9">P$1</text>
<text x="44.5" y="121">1</text>
<text x="44.6" y="123.9">2</text>
<text x="49.7" y="122.7">P$2</text>
</g>
</svg>
